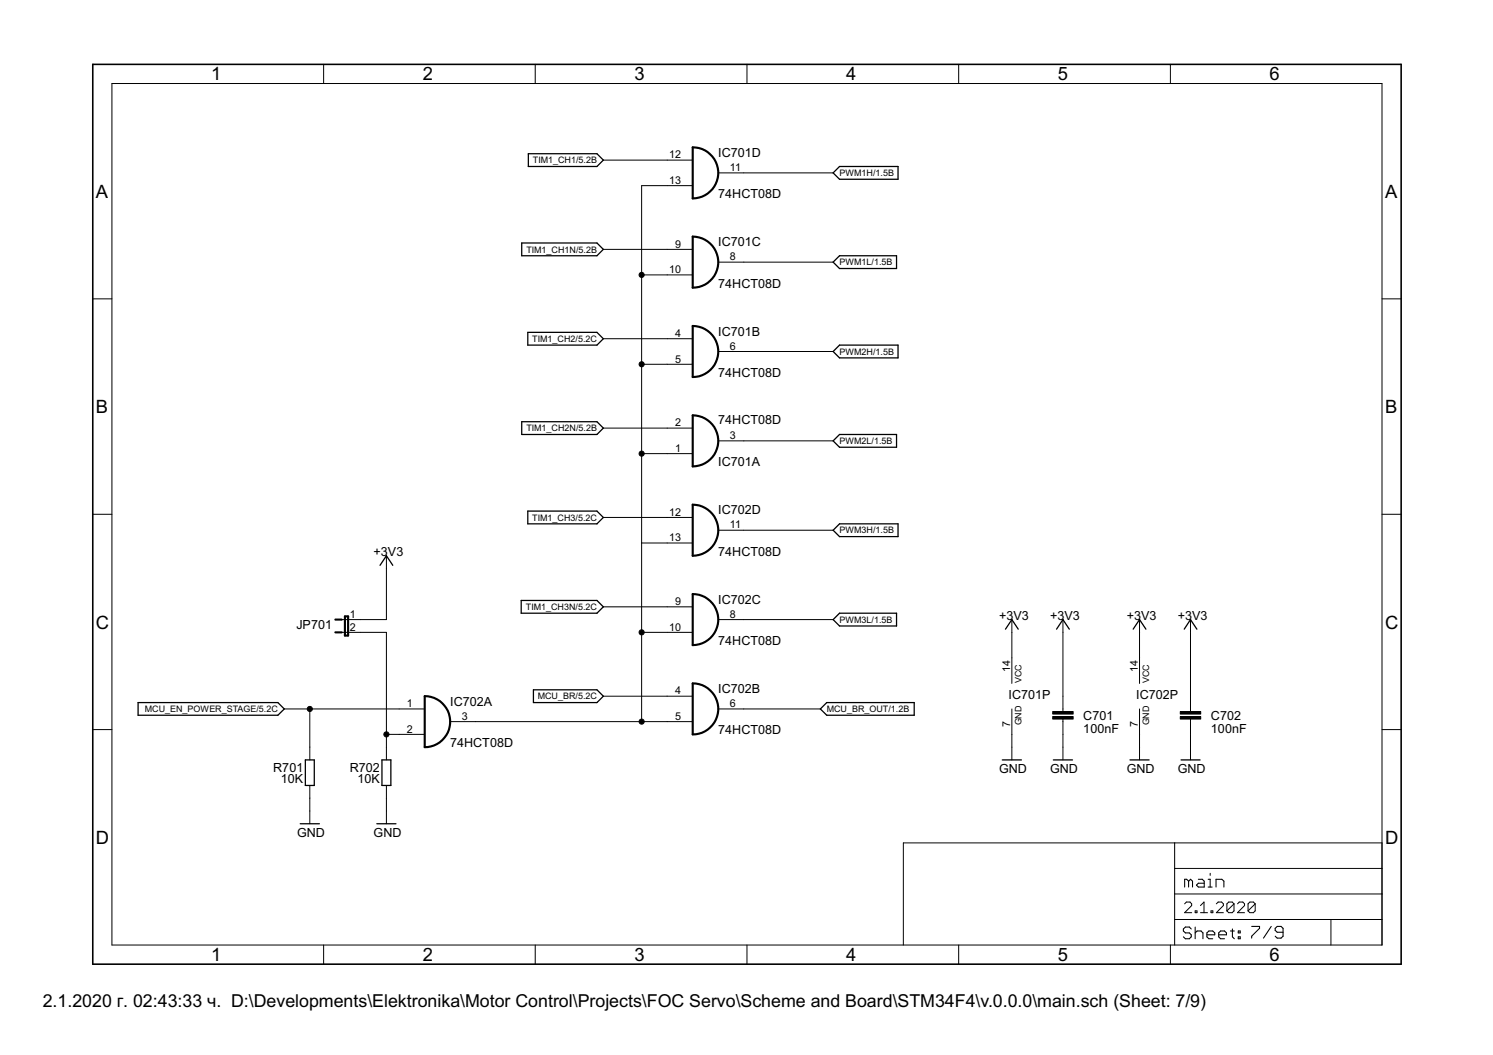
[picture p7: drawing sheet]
<svg xmlns="http://www.w3.org/2000/svg" width="297mm" height="210mm" viewBox="0 0 297 210" stroke-linecap="round" stroke-linejoin="round" font-family="sans-serif">
<g fill="#000" stroke="#000" stroke-width=".25">
<path d="M105.1 30.6v2.5zM105.1 33.1h13.7zM105.1 30.6h13.7zM118.8 33.1l1.2-1.2zM118.8 30.6l1.2 1.3zM165.8 34.4l1.2-1.3zM165.8 34.4l1.2 1.3zM167 33.1h11.7zM167 35.7h11.7zM178.7 33.1v2.6zM103.8 48.3v2.6zM103.8 50.9h15z"/>
<path d="M103.8 48.3h15zM120 49.6l-1.2 1.3zM118.8 48.3l1.2 1.3zM165.8 52.2l1.2-1.3zM165.8 52.2l1.2 1.2zM167 50.9h11.4zM167 53.4h11.4zM178.4 50.9v2.5zM105 66.1v2.6zM105 68.7h13.8zM105 66.1h13.8zM120 67.4l-1.2 1.3z"/>
<path d="M118.8 66.1l1.2 1.3zM165.8 69.9l1.2-1.2zM165.8 69.9l1.2 1.3zM167 68.7h11.7zM167 71.2h11.7zM178.7 68.7v2.5zM103.8 83.9v2.5zM103.8 86.4h15zM103.8 83.9h15zM120 85.2l-1.2 1.2zM118.8 83.9l1.2 1.3zM165.8 87.7l1.2-1.3z"/>
<path d="M165.8 87.7l1.2 1.3zM167 86.4h11.4zM167 89h11.4zM178.4 86.4v2.6zM76.9 110.6l-1.3 1.9zM76.9 110.6l1.2 1.9zM105 101.7v2.5zM105 104.2h13.8zM105 101.7h13.8zM103.7 119.5h15.1zM120 103l-1.2 1.2zM118.8 101.7l1.2 1.3z"/>
<path d="M165.8 105.5l1.2-1.3zM165.8 105.5l1.2 1.3zM167 104.2h11.7zM167 106.8h11.7zM178.7 104.2v2.6zM27.5 139.8h27.8zM103.7 119.5v2.5zM106.1 137.2v2.6zM103.7 122h15.1zM106.1 139.8h12.7zM106.1 137.2h12.7zM120 120.7l-1.2 1.3z"/>
<path d="M118.8 119.5l1.2 1.2zM120 138.5l-1.2 1.3zM118.8 137.2l1.2 1.3zM164.5 139.8h17.4zM165.8 123.3l1.2-1.3zM165.8 123.3l1.2 1.2zM167 122h11.4zM167 124.5h11.4zM178.4 122v2.5zM181.9 139.8v2.5zM201.3 123.3l-1.3 1.9zM201.3 123.3l1.3 1.9z"/>
<path d="M211.5 123.3l-1.3 1.9zM211.5 123.3l1.2 1.9zM226.7 123.3l-1.3 1.9zM226.7 123.3l1.3 1.9zM236.9 123.3l-1.3 1.9zM236.9 123.3l1.2 1.9zM27.5 139.8v2.5zM27.5 142.3h27.8zM55.3 142.3l1.3-1.2zM55.3 139.8l1.3 1.3zM60.7 151.2v5.1zM62.5 151.2v5.1z"/>
<path d="M60.7 151.2h1.8zM60.7 156.3h1.8zM76 151.2v5.1zM77.8 151.2v5.1zM76 151.2h1.8zM76 156.3h1.8zM163.2 141.1l1.3-1.3zM163.2 141.1l1.3 1.2zM164.5 142.3h17.4zM199.4 151.2h3.8zM209.6 151.2h3.8zM224.8 151.2h3.8z"/>
<path d="M235 151.2h3.8zM59.7 163.9h3.8zM75 163.9h3.8z"/>
</g>
<g fill="#000" stroke="#000" stroke-width=".2">
<path d="M22.3 16.6v171.4zM64.4 12.8v3.8zM106.5 12.8v3.8zM148.6 12.8v3.8zM190.7 12.8v3.8zM232.9 12.8v3.8zM22.3 16.6h252.7zM120 31.9h12.7zM127.7 36.9v17.8zM132.7 31.9h5.1zM132.7 36.9h5.1zM127.7 36.9h5z"/>
<path d="M142.9 34.4h5.1zM148 34.4h17.8zM18.5 59.5h3.8zM120 49.6h12.7zM127.7 54.7v17.8zM132.7 49.6h5.1zM132.7 54.7h5.1zM127.7 54.7h5zM142.9 52.2h5.1zM148 52.2h17.8zM275 59.5h3.8zM120 67.4h12.7z"/>
<path d="M127.7 72.5v17.8zM132.7 67.4h5.1zM132.7 72.5h5.1zM127.7 72.5h5zM142.9 69.9h5.1zM148 69.9h17.8zM120 85.2h12.7zM127.7 90.3v17.7zM132.7 90.3h5.1zM132.7 85.2h5.1zM127.7 90.3h5zM142.9 87.7h5.1z"/>
<path d="M148 87.7h17.8zM18.5 102.3h3.8zM76.9 110.6v2.5zM120 103h12.7zM127.7 108v17.8zM132.7 103h5.1zM132.7 108h5.1zM127.7 108h5zM142.9 105.5h5.1zM148 105.5h17.8zM275 102.3h3.8zM68 123.3h1.3z"/>
<path d="M68 125.8h1.3zM69.3 123.3h2.5zM69.3 125.8h2.5zM71.8 123.3h5.1zM71.8 125.8h5.1zM76.9 113.1v10.2zM76.9 125.8v20.3zM120 120.7h12.7zM120 138.5h12.7zM127.7 125.8v17.8zM132.7 138.5h5.1zM132.7 120.7h5.1z"/>
<path d="M132.7 125.8h5.1zM127.7 125.8h5zM142.9 123.3h5.1zM148 123.3h17.8zM201.3 123.3v2.5zM201.3 130.9v5.1zM201.3 125.8v5.1zM211.5 138.5v2.6zM211.5 123.3v2.5zM211.5 125.8v12.7zM226.7 130.9v5.1zM226.7 123.3v2.5z"/>
<path d="M226.7 125.8v5.1zM236.9 138.5v2.6zM236.9 123.3v2.5zM236.9 125.8v12.7zM18.5 145.2h3.8zM56.6 141.1h5zM61.6 148.7v2.5zM61.6 156.3v2.5zM61.6 158.8v2.6zM61.6 141.1h17.8zM61.6 141.1v7.6zM76.9 148.7v2.5z"/>
<path d="M76.9 156.3v2.5zM76.9 158.8v2.6zM76.9 146.1v2.6zM79.4 141.1h5.1zM79.4 146.1h5.1zM76.9 146.1h2.5zM89.6 143.6h5zM94.6 143.6h33.1zM132.7 143.6h5.1zM127.7 143.6h5zM142.9 141.1h5.1zM148 141.1h15.2z"/>
<path d="M201.3 148.7v2.5zM201.3 141.1v5zM201.3 146.1v2.6zM211.5 143.6v2.5zM211.5 141.1v.5zM211.5 143.1v.5zM211.5 148.7v2.5zM211.5 146.1v2.6zM226.7 148.7v2.5zM226.7 141.1v5zM226.7 146.1v2.6zM236.9 143.6v2.5z"/>
<path d="M236.9 141.1v.5zM236.9 143.1v.5zM236.9 148.7v2.5zM236.9 146.1v2.6zM275 145.2h3.8zM61.6 161.4v2.5zM76.9 161.4v2.5zM179.7 167.7h54zM233.7 167.7h41.3zM233.7 177.9h41.3zM233.7 172.8v5.1zM233.7 172.8h41.3z"/>
<path d="M233.7 167.7v5.1zM236 179.5l-.3 .3zM236 179.5h.7zM236.7 179.5l.4 .3zM239.5 179.5v2.1zM242.4 179.5l-.4 .3zM242.4 179.5h.7zM243.1 179.5l.3 .3zM244.5 179.5l-.4 .3zM244.5 179.5h.7zM245.2 179.5l.3 .3zM245.5 179.8v1.4z"/>
<path d="M246.5 179.5l-.3 .3zM246.5 179.5h.8zM247.3 179.5l.3 .3zM248.7 179.5l-.4 .3zM248.7 179.5h.7zM249.4 179.5l.3 .3zM249.7 179.8v1.4zM275 172.8v5.1zM275 167.7v5.1zM22.3 188h252.7zM64.4 188v3.8zM106.5 188v3.8z"/>
<path d="M148.6 188v3.8zM179.7 167.7v20.3zM190.7 188v3.8zM232.9 188v3.8zM233.7 182.9v5.1zM233.7 177.9v5zM237.1 180.2l-1.4 1.4zM235.7 181.6h1.4zM237.1 179.8v.4zM237.8 181.2v.4zM237.8 181.2h.3zM238.1 181.2v.4z"/>
<path d="M237.8 181.6h.3zM238.8 180.2l.7-.7zM238.8 181.6h1.4zM240.9 181.2v.4zM240.9 181.2h.4zM241.3 181.2v.4zM240.9 181.6h.4zM243.4 180.2l-1.4 1.4zM242 181.6h1.4zM243.4 179.8v.4zM244.1 179.8v1.4zM244.1 181.2l1.4-1.4z"/>
<path d="M244.1 181.2l.4 .4zM244.5 181.6h.7zM245.5 181.2l-.3 .4zM247.6 180.2l-1.4 1.4zM246.2 181.6h1.4zM247.6 179.8v.4zM248.3 179.8v1.4zM248.3 181.2l1.4-1.4zM248.3 181.2l.4 .4zM248.7 181.6h.7zM249.7 181.2l-.3 .4zM264.8 182.9v5.1z"/>
<path d="M264.8 182.9h10.2zM233.7 182.9h31.1zM275 182.9v5.1zM275 177.9v5zM275 16.6v171.4z"/>
<circle cx="127.7" cy="54.7" r=".51"/>
<circle cx="127.7" cy="72.5" r=".51"/>
<circle cx="127.7" cy="90.3" r=".51"/>
<circle cx="127.7" cy="125.8" r=".51"/>
<circle cx="61.6" cy="141.1" r=".51"/>
<circle cx="76.9" cy="146.1" r=".51"/>
<circle cx="127.7" cy="143.6" r=".51"/>
</g>
<g fill="#000" stroke="#000" stroke-width=".21">
<path d="M235.7 174.9v1.6zM235.7 174.9h.4zM236.1 174.9l.4 .4zM236.5 175.3v1.2zM236.5 175.3l.4-.4zM236.9 174.9l.4 .4zM237.3 175.3v1.2zM238 176.1l.4-.4zM238.4 174.9h.8zM238 176.1l.4 .4zM238.4 175.7h1.2zM239.2 174.9l.4 .4z"/>
<path d="M239.6 175.3v1.2zM238.4 176.5h1.2zM240.4 174.9h.4zM240.4 176.5h.8zM240.8 174.9v1.6zM240.8 173.8v.4zM241.9 174.9v1.6zM241.9 174.9h1.2zM243.1 174.9l.4 .4zM243.5 175.3v1.2zM235.4 184.8v.4zM235.4 185.2l.4 .4z"/>
<path d="M235.4 184.8l.4-.4zM235.8 185.6h.8zM235.4 186.4l.4 .4zM235.8 184.4h.8zM236.6 185.6l.4 .4zM235.8 186.8h.8zM236.6 184.4l.4 .4zM237 186v.4zM237 186.4l-.4 .4zM237.8 184.4v2.4zM237.8 185.6l.4-.4zM238.2 185.2h.8z"/>
<path d="M239 185.2l.3 .4zM239.3 185.6v1.2zM240.1 185.6v.8zM240.1 185.6l.4-.4zM240.1 186.4l.4 .4zM240.5 185.2h.8zM240.5 186.8h.8zM241.3 185.2l.4 .4zM241.7 185.6v.4zM240.1 186h1.6zM242.5 185.6v.8zM242.5 185.6l.3-.4z"/>
<path d="M242.5 186.4l.3 .4zM242.8 185.2h.8zM242.8 186.8h.8zM243.6 185.2l.4 .4zM244 185.6v.4zM242.5 186h1.5zM244.8 185.2h.8zM245.2 184.8v1.6zM245.2 186.4l.4 .4zM246.4 185.2h.3zM246.4 185.2v.4zM246.4 186.4h.3z"/>
<path d="M246.4 186.4v.4zM246.7 185.2v.4zM246.4 185.6h.3zM246.7 186.4v.4zM246.4 186.8h.3zM249 184.3h1.6zM249 186.3v.3zM250.6 184.3v.4zM250.6 184.7l-1.6 1.6zM252.9 184.3l-1.5 2.3zM253.7 186.3l.4 .3zM253.7 184.7v.4z"/>
<path d="M253.7 185.1l.4 .4zM254.1 186.6h.8zM253.7 184.7l.4-.4zM254.1 185.5h1.2zM254.9 186.6l.4-.3zM254.1 184.3h.8zM255.3 184.7v1.6zM254.9 184.3l.4 .4z"/>
</g>
<path d="M18.5 12.8v179zM18.5 12.8h260.3zM18.5 191.8h260.3zM278.8 12.8v179z" fill="#000" stroke="#000" stroke-width=".32"/>
<g fill="#000" stroke="#000" stroke-width=".42">
<path d="M137.8 29.3v10.2zM137.8 47.1v10.1zM137.8 64.9v10.1zM137.8 82.6v10.2zM137.8 118.2v10.2zM137.8 100.4v10.2zM66.7 123.3h1.3zM66.7 125.8h1.3zM68.6 122.6v3.8zM68.6 122.6h.7zM69.3 122.6v3.8zM68.6 126.4h.7z"/>
<path d="M84.5 138.5v10.2zM137.8 136v10.1z"/>
</g>
<path d="M137.8 29.3a5.1 5.1 0 0 1 5.1 5.1 5.1 5.1 0 0 1-5.1 5.1M137.8 47.1a5.1 5.1 0 0 1 5.1 5.1 5.1 5.1 0 0 1-5.1 5M137.8 64.9a5.1 5.1 0 0 1 5.1 5 5.1 5.1 0 0 1-5.1 5.1M137.8 82.6a5.1 5.1 0 0 1 5.1 5.1 5.1 5.1 0 0 1-5.1 5.1M137.8 118.2a5.1 5.1 0 0 1 5.1 5.1 5.1 5.1 0 0 1-5.1 5.1M137.8 100.4a5.1 5.1 0 0 1 5.1 5.1 5.1 5.1 0 0 1-5.1 5.1M84.5 138.5a5.1 5.1 0 0 1 5.1 5.1 5.1 5.1 0 0 1-5.1 5.1M137.8 136a5.1 5.1 0 0 1 5.1 5 5.1 5.1 0 0 1-5.1 5.1" fill="none" stroke="#000" stroke-width=".42"/>
<path d="M209.4 142.6h4.1v.5h-4.1zM209.4 141.6h4.1v.5h-4.1zM234.8 142.6h4.1v.5h-4.1zM234.8 141.6h4.1v.5h-4.1z" fill="#000" stroke="#000" stroke-width=".2"/>
<g font-size="4.1">
<text x="42" y="16">1</text>
<text x="84.1" y="16">2</text>
<text x="126.3" y="16">3</text>
<text x="168.4" y="16">4</text>
<text x="210.5" y="16">5</text>
<text x="252.6" y="16">6</text>
<text x="19.1" y="39.3">A</text>
<text x="275.6" y="39.3">A</text>
<text x="19.1" y="82.2">B</text>
<text x="275.6" y="82.2">B</text>
<text x="19.1" y="125">C</text>
<text x="275.6" y="125">C</text>
<text x="19.1" y="167.9">D</text>
<text x="275.6" y="167.9">D</text>
<text x="42" y="191.2">1</text>
<text x="84.1" y="191.2">2</text>
<text x="126.3" y="191.2">3</text>
<text x="168.4" y="191.2">4</text>
<text x="210.5" y="191.2">5</text>
<text x="252.6" y="191.2">6</text>
</g>
<text font-size="4" x="8.5" y="200.4">2.1.2020 г. 02:43:33 ч. D:\Developments\Elektronika\Motor Control\Projects\FOC Servo\Scheme and Board\STM34F4\v.0.0.0\main.sch (Sheet: 7/9)</text>
<g font-size="2.8">
<text x="142.9" y="31.2">IC701D</text>
<text x="142.9" y="39.5">74HCT08D</text>
<text x="142.9" y="49">IC701C</text>
<text x="142.9" y="57.2">74HCT08D</text>
<text x="142.9" y="66.8">IC701B</text>
<text x="142.9" y="75">74HCT08D</text>
<text x="142.9" y="84.4">74HCT08D</text>
<text x="142.9" y="92.7">IC701A</text>
<text x="142.9" y="102.3">IC702D</text>
<text x="74.3" y="110.6">+3V3</text>
<text x="142.9" y="110.6">74HCT08D</text>
<text x="59" y="125.2">JP701</text>
<text x="142.9" y="120.1">IC702C</text>
<text x="198.8" y="123.3">+3V3</text>
<text x="208.9" y="123.3">+3V3</text>
<text x="224.2" y="123.3">+3V3</text>
<text x="234.3" y="123.3">+3V3</text>
<text x="142.9" y="128.3">74HCT08D</text>
<text x="142.9" y="137.9">IC702B</text>
<text x="89.6" y="140.4">IC702A</text>
<text x="200.7" y="139.1">IC701P</text>
<text x="215.5" y="143.2">C701</text>
<text x="226.1" y="139.1">IC702P</text>
<text x="240.9" y="143.2">C702</text>
<text x="89.6" y="148.7">74HCT08D</text>
<text x="142.9" y="146.1">74HCT08D</text>
<text x="215.5" y="145.7">100nF</text>
<text x="240.9" y="145.7">100nF</text>
<text x="54.4" y="153.5">R701</text>
<text x="55.9" y="155.8">10K</text>
<text x="69.6" y="153.5">R702</text>
<text x="71.1" y="155.8">10K</text>
<text x="198.8" y="153.7">GND</text>
<text x="208.9" y="153.7">GND</text>
<text x="224.2" y="153.7">GND</text>
<text x="234.3" y="153.7">GND</text>
<text x="59.1" y="166.4">GND</text>
<text x="74.3" y="166.4">GND</text>
</g>
<g font-size="2.4">
<text x="133.1" y="31.5">12</text>
<text x="145.2" y="34">11</text>
<text x="133.1" y="36.6">13</text>
<text x="134.3" y="49.3">9</text>
<text x="145.2" y="51.8">8</text>
<text x="133.1" y="54.3">10</text>
<text x="134.3" y="67">4</text>
<text x="145.2" y="69.6">6</text>
<text x="134.3" y="72.1">5</text>
<text x="134.3" y="89.9">1</text>
<text x="134.3" y="84.8">2</text>
<text x="145.2" y="87.4">3</text>
<text x="133.1" y="102.6">12</text>
<text x="133.1" y="107.7">13</text>
<text x="145.2" y="105.1">11</text>
<text x="69.6" y="122.9">1</text>
<text x="69.6" y="125.5">2</text>
<text x="133.1" y="125.5">10</text>
<text x="134.3" y="120.4">9</text>
<text x="145.2" y="122.9">8</text>
<text x="201" y="133.6" transform="rotate(-90 201 133.6)">14</text>
<text x="226.3" y="133.6" transform="rotate(-90 226.3 133.6)">14</text>
<text x="81" y="140.7">1</text>
<text x="91.9" y="143.2">3</text>
<text x="134.3" y="138.1">4</text>
<text x="134.3" y="143.2">5</text>
<text x="145.2" y="140.7">6</text>
<text x="81" y="145.8">2</text>
<text x="201" y="144.6" transform="rotate(-90 201 144.6)">7</text>
<text x="226.3" y="144.6" transform="rotate(-90 226.3 144.6)">7</text>
</g>
<g font-size="2">
<text x="106" y="32.5">TIM1_CH1/5.2B</text>
<text x="167" y="35">PWM1H/1.5B</text>
<text x="104.7" y="50.3">TIM1_CH1N/5.2B</text>
<text x="167" y="52.8">PWM1L/1.5B</text>
<text x="105.9" y="68">TIM1_CH2/5.2C</text>
<text x="167" y="70.6">PWM2H/1.5B</text>
<text x="104.7" y="85.8">TIM1_CH2N/5.2B</text>
<text x="167" y="88.4">PWM2L/1.5B</text>
<text x="105.9" y="103.6">TIM1_CH3/5.2C</text>
<text x="167" y="106.1">PWM3H/1.5B</text>
<text x="104.6" y="121.4">TIM1_CH3N/5.2C</text>
<text x="167" y="123.9">PWM3L/1.5B</text>
<text x="203.2" y="136" transform="rotate(-90 203.2 136)">VCC</text>
<text x="228.6" y="136" transform="rotate(-90 228.6 136)">VCC</text>
<text x="28.8" y="141.7">MCU_EN_POWER_STAGE/5.2C</text>
<text x="107" y="139.1">MCU_BR/5.2C</text>
<text x="164.5" y="141.7">MCU_BR_OUT/1.2B</text>
<text x="203.2" y="144.3" transform="rotate(-90 203.2 144.3)">GND</text>
<text x="228.6" y="144.3" transform="rotate(-90 228.6 144.3)">GND</text>
</g>
</svg>
